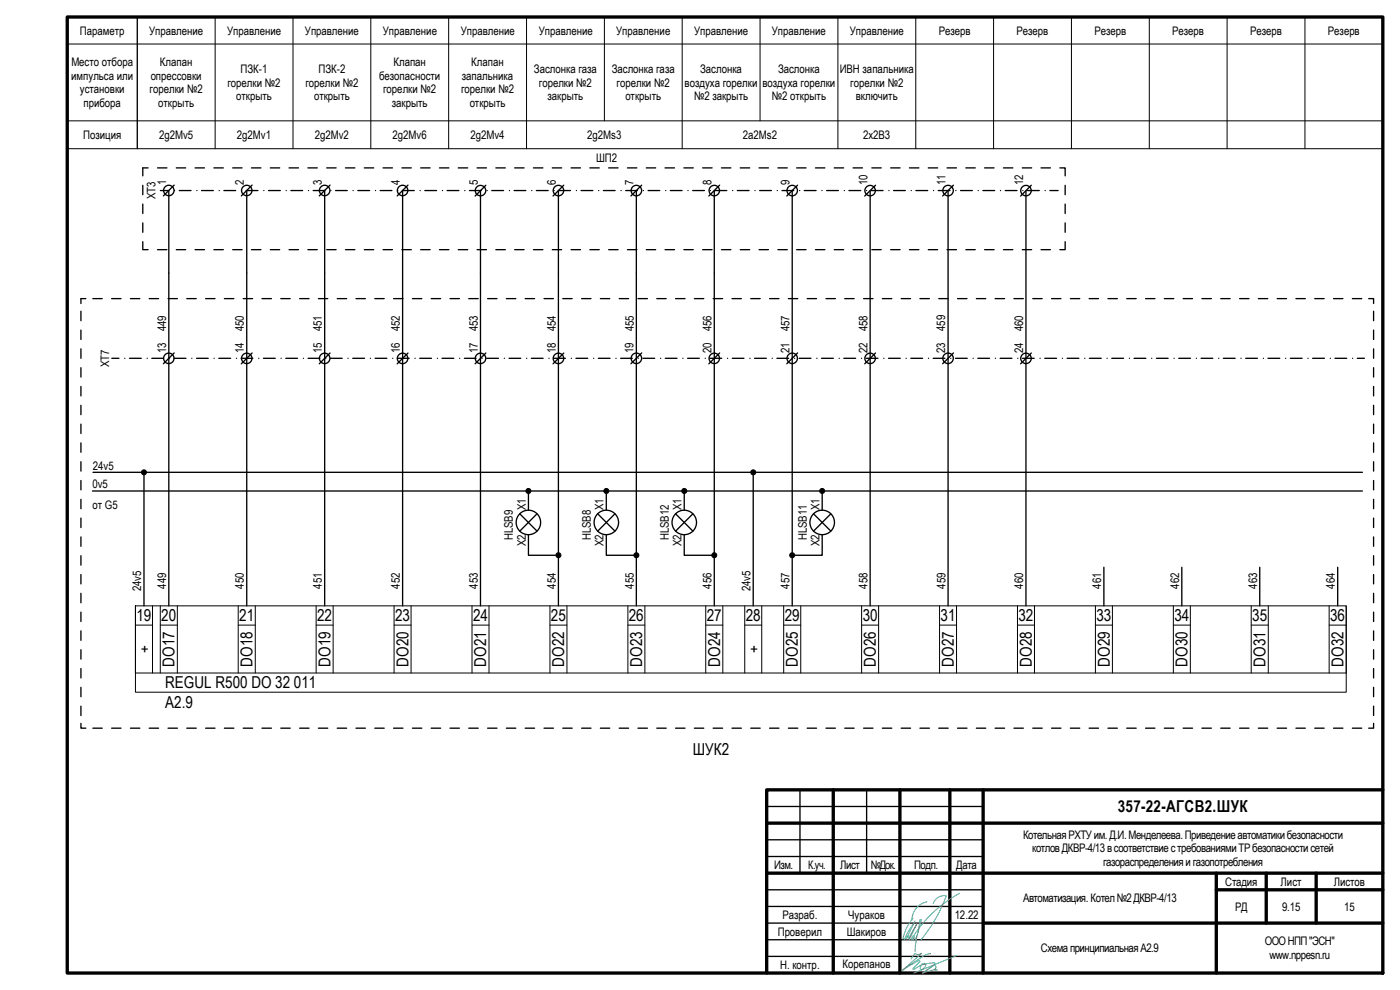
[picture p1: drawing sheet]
<svg xmlns="http://www.w3.org/2000/svg" width="420mm" height="297mm" viewBox="0 0 420 297" stroke-linecap="round" stroke-linejoin="round" font-family="sans-serif">
<g fill="none" stroke="#000" stroke-width=".4">
<path d="M42.9 55.6v2.8M44.4 50.4h-1.5v2.4M47.3 50.4h2.8M48.1 57.2l2.6-.1v124.7M52.3 55.5l-3.3 3.3M52.4 57.2h.1M52.9 50.4h2.8M53.8 57.2h3.5M58.6 50.4h2.8M59.1 57.2h.1M60.5 57.2h3.5M64.2 50.4h2.8"/>
<path d="M65.8 57.2h.1M67.2 57.2h3.5M69.8 50.4h2.9M72.5 57.2h.1M73.9 57.2h3.5M74.1 57.1v124.7M75.5 50.4h2.8M75.7 55.5l-3.3 3.3M79.2 57.2h.1M80.6 57.2h3.5M81.1 50.4h2.8M85.9 57.2h.1"/>
<path d="M86.8 50.4h2.8M87.3 57.2h3.5M92.4 50.4h2.8M92.6 57.2h.1M94 57.2h3.5M97.4 57.1v124.7M98.1 50.4h2.8M99 55.5l-3.2 3.3M99.3 57.2h.1M100.7 57.2h3.5M103.7 50.4h2.8M106 57.2h.1"/>
<path d="M107.4 57.2h3.5M109.3 50.4h2.9M112.7 57.2h.1M114.1 57.2h3.5M115 50.4h2.8M119.4 57.2h.1M120.6 50.4h2.8M122.4 55.5l-3.2 3.3M124.3 57.2l-3.5-.1v124.7M126.1 57.2h.1M126.2 50.4h2.9M127.5 57.2h3.5"/>
<path d="M131.9 50.4h2.8M132.8 57.2h.1M134.2 57.2h3.5M137.5 50.4h2.9M139.5 57.2h.1M140.9 57.2h3.5M143.2 50.4h2.8M144.2 57.2v124.6M145.8 55.6l-3.2 3.2M146.2 57.2h.1M147.6 57.2h3.5M148.8 50.4h2.8"/>
<path d="M152.9 57.2h.1M154.3 57.2h3.5M154.5 50.4h2.8M159.6 57.2h.1M160.1 50.4h2.8M161 57.2h3.5M165.7 50.4h2.9M166.3 57.2h.1M167.6 57.2v124.6M167.7 57.2h3.5M169.2 55.6l-3.2 3.2M171.4 50.4h2.8"/>
<path d="M173 57.2h.1M174.4 57.2h3.5M177 50.4h2.8M179.7 57.2h.1M181.1 57.2h3.5M182.7 50.4h2.8M186.4 57.2h.1M187.8 57.2h3.5M188.3 50.4h2.8M191 57.2v124.6M192.6 55.6l-3.3 3.2M193.1 57.2h.1"/>
<path d="M194 50.4h2.8M194.5 57.2h3.5M199.6 50.4h2.8M199.8 57.2h.1M201.2 57.2h3.5M205.2 50.4h2.9M206.5 57.2h.1M207.9 57.2h3.5M210.9 50.4h2.8M213.2 57.2h.1M214.4 57.2v124.6M214.6 57.2h3.5"/>
<path d="M216 55.6l-3.3 3.2M216.5 50.4h2.8M219.9 57.2h.1M221.3 57.2h3.5M222.2 50.4h2.8M226.6 57.2h.1M227.8 50.4h2.8M228 57.2h3.5M233.3 57.2h.1M233.5 50.4h2.8M234.7 57.2h3.5M237.8 57.2v124.6"/>
<path d="M239.1 50.4h2.8M239.4 55.6l-3.3 3.2M240 57.2h.1M241.4 57.2h3.5M244.7 50.4h2.9M246.7 57.2h.1M248.1 57.2h3.5M250.4 50.4h2.8M253.4 57.2h.1M254.8 57.2h3.5M256 50.4h2.8M260.1 57.2h.1"/>
<path d="M261.1 57.2v124.6M261.5 57.2h3.5M261.7 50.4h2.8M262.8 55.6l-3.3 3.2M266.8 57.2h.1M267.3 50.4h2.8M268.2 57.2h3.5M272.9 50.4h2.9M273.5 57.2h.1M274.9 57.2h3.5M278.6 50.4h2.8M280.2 57.2h.1"/>
<path d="M281.6 57.2h3.5M284.2 50.4h2.9M284.5 57.2v124.6M286.1 55.6l-3.2 3.2M286.9 57.2h.1M288.3 57.2h3.5M289.9 50.4h2.8M293.6 57.2h.1M295 57.2h3.5M295.5 50.4h2.8M300.3 57.2h.1M301.1 50.4h2.9"/>
<path d="M301.7 57.2h3.5M306.8 50.4h2.8M307 57.2h.1M307.9 57.2v124.6M308.4 57.2h3.5M309.5 55.6l-3.2 3.2M312.4 50.4h2.8M313.7 57.2h.1M315.1 57.2h2.5M318.1 50.4h1.6v2.4M319.7 55.6v2.8M42.9 72.5v2.4h1.5"/>
<path d="M42.9 61.2v2.9M42.9 66.9v2.8M47.3 74.9h2.8M52.9 74.9h2.8M58.6 74.9h2.8M64.2 74.9h2.8M69.8 74.9h2.9M75.5 74.9h2.8M81.1 74.9h2.8M86.8 74.9h2.8M92.4 74.9h2.8M98.1 74.9h2.8"/>
<path d="M103.7 74.9h2.8M109.3 74.9h2.9M115 74.9h2.8M120.6 74.9h2.8M126.2 74.9h2.9M131.9 74.9h2.8M137.5 74.9h2.9M143.2 74.9h2.8M148.8 74.9h2.8M154.5 74.9h2.8M160.1 74.9h2.8M165.7 74.9h2.9"/>
<path d="M171.4 74.9h2.8M177 74.9h2.8M182.7 74.9h2.8M188.3 74.9h2.8M194 74.9h2.8M199.6 74.9h2.8M205.2 74.9h2.9M210.9 74.9h2.8M216.5 74.9h2.8M222.2 74.9h2.8M227.8 74.9h2.8M233.5 74.9h2.8"/>
<path d="M239.1 74.9h2.8M244.7 74.9h2.9M250.4 74.9h2.8M256 74.9h2.8M261.7 74.9h2.8M267.3 74.9h2.8M272.9 74.9h2.9M278.6 74.9h2.8M284.2 74.9h2.9M289.9 74.9h2.8M295.5 74.9h2.8M301.1 74.9h2.9"/>
<path d="M306.8 74.9h2.8M312.4 74.9h2.8M319.7 72.5v2.4h-1.6M319.7 61.2v2.9M319.7 66.9v2.8M24.3 93.4v2.8M24.3 99v2.9M25.7 89.6h-1.4v1.5M27.9 89.6h2.8M33.5 89.6h2.8M39.1 89.6h2.9M44.8 89.6h2.8"/>
<path d="M50.4 89.6h2.8M56.1 89.6h2.8M61.7 89.6h2.8M67.3 89.6h2.9M73 89.6h2.8M78.6 89.6h2.9M84.3 89.6h2.8M89.9 89.6h2.8M95.6 89.6h2.8M101.2 89.6h2.8M106.8 89.6h2.9M112.5 89.6h2.8"/>
<path d="M118.1 89.6h2.8M123.8 89.6h2.8M129.4 89.6h2.8M135.1 89.6h2.8M140.7 89.6h2.8M146.3 89.6h2.9M152 89.6h2.8M157.6 89.6h2.8M163.3 89.6h2.8M168.9 89.6h2.8M174.6 89.6h2.8M180.2 89.6h2.8"/>
<path d="M185.8 89.6h2.8M191.5 89.6h2.8M197.1 89.6h2.8M202.7 89.6h2.9M208.4 89.6h2.8M214 89.6h2.9M219.7 89.6h2.8M225.3 89.6h2.8M231 89.6h2.8M236.6 89.6h2.8M242.2 89.6h2.9M247.9 89.6h2.8"/>
<path d="M253.5 89.6h2.8M259.2 89.6h2.8M264.8 89.6h2.8M270.5 89.6h2.8M276.1 89.6h2.8M281.7 89.6h2.9M287.4 89.6h2.8M293 89.6h2.8M298.7 89.6h2.8M304.3 89.6h2.8M310 89.6h2.8M315.6 89.6h2.8"/>
<path d="M321.2 89.6h2.9M326.9 89.6h2.8M332.5 89.6h2.8M338.1 89.6h2.9M343.8 89.6h2.8M349.4 89.6h2.9M355.1 89.6h2.8M360.7 89.6h2.8M366.4 89.6h2.8M372 89.6h2.8M377.6 89.6h2.9M383.3 89.6h2.8"/>
<path d="M388.9 89.6h2.8M394.6 89.6h2.8M400.2 89.6h2.8M405.9 89.6h2.8M410.8 89.6h1.4v1.5M412.2 93.4v2.8M412.2 99v2.9M24.3 104.7v2.8M24.3 110.3v2.8M24.3 116v2.8M33.6 107.5h2.1M37.5 107.5h.1"/>
<path d="M38.9 107.5h3.5M44.2 107.5h.1M45.6 107.5h3.5M50.9 107.5h.1M52.3 107.5h3.5M52.3 105.9l-3.3 3.2M57.6 107.5h.1M59 107.5h3.5M64.3 107.5h.1M65.7 107.5h3.5M71 107.5h.1M72.4 107.5h3.5"/>
<path d="M75.7 105.9l-3.3 3.3M77.6 107.5h.1M79.1 107.5h3.5M84.4 107.5h.1M85.8 107.5h3.5M91 107.5h.1M92.5 107.5h3.5M97.8 107.5h.1M99 105.9l-3.2 3.3M99.2 107.5h3.5M104.4 107.5h.1M105.9 107.5h3.5"/>
<path d="M111.2 107.5h.1M112.6 107.5h3.5M117.9 107.5h.1M119.3 107.5h3.5M122.4 105.9l-3.2 3.3M124.6 107.5h.1M126 107.5h3.5M131.3 107.5h.1M132.7 107.5h3.5M138 107.5h.1M139.4 107.5h3.5M144.7 107.5h.1"/>
<path d="M145.8 105.9l-3.2 3.3M146.1 107.5h3.5M151.4 107.5h.1M152.8 107.5h3.5M158.1 107.5h.1M159.5 107.5h3.5M164.7 107.5h.1M166.2 107.5h3.5M169.2 105.9l-3.2 3.3M171.5 107.5h.1M172.9 107.5h3.5M178.1 107.5h.1"/>
<path d="M179.6 107.5h3.5M184.9 107.5h.1M186.3 107.5h3.5M191.5 107.5h.1M192.6 105.9l-3.3 3.2M193 107.5h3.5M198.3 107.5h.1M199.7 107.5h3.5M204.9 107.5h.1M206.4 107.5h3.5M211.7 107.5h.1M213.1 107.5h3.5"/>
<path d="M216 105.9l-3.3 3.3M218.3 107.5h.1M219.8 107.5h3.5M225.1 107.5h.1M226.5 107.5h3.5M231.7 107.5h.1M233.2 107.5h3.5M238.5 107.5h.1M239.4 105.9l-3.3 3.2M239.8 107.5h3.6M245.1 107.5h.1M246.6 107.5h3.5"/>
<path d="M251.9 107.5h.1M253.2 107.5h3.6M258.5 107.5h.1M260 107.5h3.5M262.8 105.9l-3.3 3.3M265.2 107.5h.1M266.7 107.5h3.5M271.9 107.5h.1M273.4 107.5h3.5M278.6 107.5h.1M280.1 107.5h3.5M285.3 107.5h.1"/>
<path d="M286.1 105.9l-3.2 3.2M286.8 107.5h3.5M292 107.5h.1M293.5 107.5h3.5M298.7 107.5h.1M300.2 107.5h3.5M305.4 107.5h.1M306.9 107.5h3.5M309.5 105.9l-3.2 3.3M312.1 107.5h.1M313.6 107.5h3.5M318.8 107.5h.1"/>
<path d="M320.3 107.5h3.5M325.6 107.5h.1M327 107.5h3.5M332.2 107.5h.1M333.7 107.5h3.5M339 107.5h.1M340.3 107.5h3.6M345.6 107.5h.1M347.1 107.5h3.5M352.4 107.5h.1M353.7 107.5h3.6M359 107.5h.1"/>
<path d="M360.5 107.5h3.5M365.7 107.5h.1M367.1 107.5h3.6M372.4 107.5h.1M373.9 107.5h3.5M379.1 107.5h.1M380.5 107.5h3.6M385.8 107.5h.1M387.3 107.5h3.5M392.5 107.5h.1M393.9 107.5h3.6M399.2 107.5h.1"/>
<path d="M400.7 107.5h3.5M405.9 107.5h.1M407.3 107.5h2.2M412.2 104.7v2.8M412.2 110.3v2.8M412.2 116v2.8M24.3 121.6v2.8M24.3 127.3v2.8M24.3 132.9v2.8M24.3 138.5v2.9M412.2 121.6v2.8M412.2 127.3v2.8"/>
<path d="M412.2 132.9v2.8M412.2 138.5v2.9M24.3 144.2v2.8M24.3 149.8v2.8M24.3 155.4v2.9M27.8 147.3h381.1M27.9 141.7h381M43.2 142.5v39.3M156 154.2l5.2 5.2M158.6 148.1v5M161.2 154.2l-5.2 5.2M179.4 154.2l5.2 5.2"/>
<path d="M182 148.1v5M184.6 154.2l-5.2 5.2M202.7 154.2l5.3 5.2M205.3 148.1v5M208 154.2l-5.3 5.2M226 142.5v39.3M244.1 154.2l5.3 5.2M246.7 148.1v5M249.4 154.2l-5.3 5.2M412.2 144.2v2.8M412.2 149.8v2.8M412.2 155.4v2.9"/>
<path d="M24.3 161.1v2.8M24.3 166.7v2.9M24.3 172.4v2.8M24.3 178v2.8M158.6 160.4v6.2h8.2M182 160.4v6.2h8.2M205.3 160.4v6.2h8.3M246.7 160.4v6.2h-8.2M331.3 170.2v11.6M354.7 170.2v11.6M378.1 170.2v11.6M401.5 170.2v11.6"/>
<path d="M412.2 161.1v2.8M412.2 166.7v2.9M412.2 172.4v2.8M412.2 178v2.8M24.3 183.7v2.8M24.3 189.3v2.8M24.3 194.9v2.9M412.2 183.7v2.8M412.2 189.3v2.8M412.2 194.9v2.9M24.3 217v1.5h1.4M24.3 200.6v2.8"/>
<path d="M24.3 206.2v2.8M24.3 211.9v2.8M27.9 218.5h2.8M33.5 218.5h2.8M39.1 218.5h2.9M44.8 218.5h2.8M50.4 218.5h2.8M56.1 218.5h2.8M61.7 218.5h2.8M67.3 218.5h2.9M73 218.5h2.8M78.6 218.5h2.9"/>
<path d="M84.3 218.5h2.8M89.9 218.5h2.8M95.6 218.5h2.8M101.2 218.5h2.8M106.8 218.5h2.9M112.5 218.5h2.8M118.1 218.5h2.8M123.8 218.5h2.8M129.4 218.5h2.8M135.1 218.5h2.8M140.7 218.5h2.8M146.3 218.5h2.9"/>
<path d="M152 218.5h2.8M157.6 218.5h2.8M163.3 218.5h2.8M168.9 218.5h2.8M174.6 218.5h2.8M180.2 218.5h2.8M185.8 218.5h2.8M191.5 218.5h2.8M197.1 218.5h2.8M202.7 218.5h2.9M208.4 218.5h2.8M214 218.5h2.9"/>
<path d="M219.7 218.5h2.8M225.3 218.5h2.8M231 218.5h2.8M236.6 218.5h2.8M242.2 218.5h2.9M247.9 218.5h2.8M253.5 218.5h2.8M259.2 218.5h2.8M264.8 218.5h2.8M270.5 218.5h2.8M276.1 218.5h2.8M281.7 218.5h2.9"/>
<path d="M287.4 218.5h2.8M293 218.5h2.8M298.7 218.5h2.8M304.3 218.5h2.8M310 218.5h2.8M315.6 218.5h2.8M321.2 218.5h2.9M326.9 218.5h2.8M332.5 218.5h2.8M338.1 218.5h2.9M343.8 218.5h2.8M349.4 218.5h2.9"/>
<path d="M355.1 218.5h2.8M360.7 218.5h2.8M366.4 218.5h2.8M372 218.5h2.8M377.6 218.5h2.9M383.3 218.5h2.8M388.9 218.5h2.8M394.6 218.5h2.8M400.2 218.5h2.8M405.9 218.5h2.8M412.2 217v1.5h-1.4M412.2 200.6v2.8"/>
<path d="M412.2 206.2v2.8M412.2 211.9v2.8M240.1 237v25M250.1 237v55M260.1 237v25M270.1 237v55M285.1 237v55M295.1 237v55M415 237h-184.9v55M230.1 247h184.9M230.1 242h65M230.1 252h65"/>
<path d="M230.1 257h65M230.1 262h184.9M230.1 267h65M230.1 272h65M365 262v30M365 267h50M380 262v15M395 262v15M415 277h-184.9M230.1 287h65M230.1 282h65"/>
<circle cx="50.7" cy="57.1" r="1.57"/>
<circle cx="74" cy="57.1" r="1.57"/>
<circle cx="97.4" cy="57.1" r="1.57"/>
<circle cx="120.8" cy="57.1" r="1.57"/>
<circle cx="144.2" cy="57.2" r="1.57"/>
<circle cx="167.6" cy="57.2" r="1.58"/>
<circle cx="191" cy="57.2" r="1.58"/>
<circle cx="214.4" cy="57.2" r="1.57"/>
<circle cx="237.7" cy="57.2" r="1.57"/>
<circle cx="261.1" cy="57.2" r="1.57"/>
<circle cx="284.5" cy="57.2" r="1.57"/>
<circle cx="307.9" cy="57.2" r="1.57"/>
<circle cx="50.7" cy="107.5" r="1.57"/>
<circle cx="74.1" cy="107.5" r="1.57"/>
<circle cx="97.4" cy="107.5" r="1.57"/>
<circle cx="120.8" cy="107.5" r="1.57"/>
<circle cx="144.2" cy="107.5" r="1.57"/>
<circle cx="167.6" cy="107.5" r="1.58"/>
<circle cx="191" cy="107.5" r="1.58"/>
<circle cx="214.4" cy="107.5" r="1.57"/>
<circle cx="237.7" cy="107.5" r="1.57"/>
<circle cx="261.1" cy="107.5" r="1.57"/>
<circle cx="284.5" cy="107.5" r="1.57"/>
<circle cx="307.9" cy="107.5" r="1.57"/>
<circle cx="158.6" cy="156.8" r="3.7"/>
<circle cx="182" cy="156.8" r="3.7"/>
<circle cx="205.4" cy="156.8" r="3.7"/>
<circle cx="246.8" cy="156.8" r="3.7"/>
</g>
<g fill="none" stroke="#000" stroke-width=".3">
<path d="M20.2 13.2h394.8M41.2 5.1v39.5M64.6 5.1v39.5M87.9 5.1v39.5M111.3 5.1v39.5M134.7 5.1v39.5M158 5.1v39.5M181.4 5.1v31.2M204.7 5.1v39.5M228.1 5.1v31.2M251.5 5.1v39.5M274.8 5.1v39.5"/>
<path d="M298.2 5.1v39.5M321.6 5.1v39.5M344.9 5.1v39.5M368.3 5.1v39.5M391.6 5.1v39.5M415 5.1v39.5h-394.8M20.2 36.3h394.8M40.6 181.8v20.1h363.4v-20.1M40.6 187.6h5.2M40.6 181.8h363.4v25.9h-363.4zM45.8 181.8v20.1M48.1 187.6h5.1"/>
<path d="M48.1 181.8v20.1M53.2 181.8v20.1M71.5 187.6h5.1M71.5 181.8v20.1M76.6 181.8v20.1M94.9 187.6h5.1M94.9 181.8v20.1M100 181.8v20.1M118.3 187.6h5.1M118.3 181.8v20.1M123.4 181.8v20.1M141.7 187.6h5.1"/>
<path d="M141.7 181.8v20.1M146.8 181.8v20.1M165 187.6h5.1M165 181.8v20.1M170.1 181.8v20.1M188.4 187.6h5.1M188.4 181.8v20.1M193.5 181.8v20.1M211.8 187.6h5.1M211.8 181.8v20.1M216.9 181.8v20.1M223.5 187.6h5.1"/>
<path d="M223.5 181.8v20.1M228.6 181.8v20.1M235.2 187.6h5.1M235.2 181.8v20.1M240.3 181.8v20.1M258.6 187.6h5.1M258.6 181.8v20.1M263.7 181.8v20.1M282 187.6h5.1M282 181.8v20.1M287.1 181.8v20.1M305.4 187.6h5.1"/>
<path d="M305.4 181.8v20.1M310.5 181.8v20.1M328.7 187.6h5.2M328.7 181.8v20.1M333.9 181.8v20.1M352.1 187.6h5.1M352.1 181.8v20.1M357.2 181.8v20.1M375.5 181.8v20.1M375.5 187.6h5.1M380.6 181.8v20.1M398.9 181.8v20.1"/>
<path d="M398.9 187.6h5.1"/>
<circle cx="43.2" cy="141.7" r=".75"/>
<circle cx="158.6" cy="147.3" r=".75"/>
<circle cx="182" cy="147.3" r=".75"/>
<circle cx="205.4" cy="147.3" r=".75"/>
<circle cx="226.1" cy="141.7" r=".75"/>
<circle cx="246.7" cy="147.3" r=".75"/>
<circle cx="167.6" cy="166.6" r=".75"/>
<circle cx="191" cy="166.6" r=".75"/>
<circle cx="214.4" cy="166.6" r=".75"/>
<circle cx="237.7" cy="166.6" r=".75"/>
</g>
<g fill="none" stroke="#3dad99" stroke-width=".3">
<path d="M274 275.5a13 13 0 0 0-3 6.4M274.2 277.2a15 15 0 0 0-2.7 4.8M274.6 276.3l-2.7 5.6M275.6 279.6l-.7 2.9-.3 3M276.1 275.9l-.5 3.7M276.5 275.8l-.9 3.8M278.2 270.6a5.6 5.6 0 0 0-4.5 5.5M280.1 271.1a3.5 3.5 0 0 1 3.9-2.3 42.7 42.7 0 0 1-7.7 13.2M288 268a38.6 38.6 0 0 0-13.8 12.8M271.9 290.3l4-2.1 .1 .4-2 2.2h.3l2.1-1.3-.2 1 .1 .3 .3 .1 .8-.5a.66 .66 0 0 0 .4-1 .66 .66 0 0 0-1.1 0l3.4-.5h.5v.3l-3.7 2.8M272.2 281l.5 .1 .2 .6M272.9 281.9l2.3-4.7-2.8 4.8"/>
<path d="M273.6 281.6l-.2 .4M274 280.8a.64 .64 0 0 1 .2 .7 .64 .64 0 0 1-.6 .4zM274.1 281.6l-.7 .4M274.3 281l-.1 1.1M275.3 280.4l-.7 1.7M277 292l3.2-2.3a.46 .46 0 0 1 .5 0 .46 .46 0 0 1 .2 .6l-.3 .6 .3 .4a.26 .26 0 0 0 .3-.3 .26 .26 0 0 0-.4-.2l-4 1.2M279.3 286.2l-1.9 .5-6.5 4.4 5.7-5.1a1.59 1.59 0 0 1-2 .1l-1.2 1.6M287 286.8l-12.8 5.2"/>
</g>
<g fill="none" stroke="#000" stroke-width="1">
<path d="M20.2 5.1h394.8v286.9h-394.8zM250.1 237v55M270.1 237v55M285.1 237v55M295.1 237v55M415 237h-184.9v55M230.1 247h184.9M230.1 262h184.9M295.1 277h119.9M365 262v30M365 267h50M380 262v15"/>
<path d="M395 262v15"/>
</g>
<g fill="#000">
<circle cx="43.2" cy="141.7" r=".75"/>
<circle cx="158.6" cy="147.3" r=".75"/>
<circle cx="182" cy="147.3" r=".75"/>
<circle cx="205.4" cy="147.3" r=".75"/>
<circle cx="226.1" cy="141.7" r=".75"/>
<circle cx="246.7" cy="147.3" r=".75"/>
<circle cx="167.6" cy="166.6" r=".75"/>
<circle cx="191" cy="166.6" r=".75"/>
<circle cx="214.4" cy="166.6" r=".74"/>
<circle cx="237.7" cy="166.6" r=".75"/>
</g>
<g font-size="4.9">
<text x="41" y="186.4">19</text>
<text x="48.4" y="186.4">20</text>
<text x="71.8" y="186.4">21</text>
<text x="95.2" y="186.4">22</text>
<text x="118.6" y="186.4">23</text>
<text x="142" y="186.4">24</text>
<text x="165.3" y="186.4">25</text>
<text x="188.7" y="186.4">26</text>
<text x="212.1" y="186.4">27</text>
<text x="223.8" y="186.4">28</text>
<text x="235.5" y="186.4">29</text>
<text x="258.9" y="186.4">30</text>
<text x="282.3" y="186.4">31</text>
<text x="305.7" y="186.4">32</text>
<text x="329" y="186.4">33</text>
<text x="352.4" y="186.4">34</text>
<text x="375.8" y="186.4">35</text>
<text x="399.2" y="186.4">36</text>
<text x="44.9" y="195.9" transform="rotate(-90 44.9 195.9)">+</text>
<text x="227.8" y="195.9" transform="rotate(-90 227.8 195.9)">+</text>
<text x="52.4" y="200" transform="rotate(-90 52.4 200)">DO17</text>
<text x="75.8" y="200" transform="rotate(-90 75.8 200)">DO18</text>
<text x="99.2" y="200" transform="rotate(-90 99.2 200)">DO19</text>
<text x="122.6" y="200" transform="rotate(-90 122.6 200)">DO20</text>
<text x="146" y="200" transform="rotate(-90 146 200)">DO21</text>
<text x="169.3" y="200" transform="rotate(-90 169.3 200)">DO22</text>
<text x="192.7" y="200" transform="rotate(-90 192.7 200)">DO23</text>
<text x="216.1" y="200" transform="rotate(-90 216.1 200)">DO24</text>
<text x="239.5" y="200" transform="rotate(-90 239.5 200)">DO25</text>
<text x="262.9" y="200" transform="rotate(-90 262.9 200)">DO26</text>
<text x="286.3" y="200" transform="rotate(-90 286.3 200)">DO27</text>
<text x="309.7" y="200" transform="rotate(-90 309.7 200)">DO28</text>
<text x="333" y="200" transform="rotate(-90 333 200)">DO29</text>
<text x="356.4" y="200" transform="rotate(-90 356.4 200)">DO30</text>
<text x="379.8" y="200" transform="rotate(-90 379.8 200)">DO31</text>
<text x="403.2" y="200" transform="rotate(-90 403.2 200)">DO32</text>
<text x="49.6" y="206.5">REGUL R500 DO 32 011</text>
<text x="49.6" y="212.3">A2.9</text>
<text x="208" y="226.4">ШУК2</text>
<text x="335.5" y="243.7">357-22-АГСВ2.ШУК</text>
</g>
<g font-size="3.5">
<text x="24" y="10.4">Параметр</text>
<text x="44.8" y="10.4">Управление</text>
<text x="68.1" y="10.4">Управление</text>
<text x="91.5" y="10.4">Управление</text>
<text x="114.9" y="10.4">Управление</text>
<text x="138.3" y="10.4">Управление</text>
<text x="161.7" y="10.4">Управление</text>
<text x="184.9" y="10.4">Управление</text>
<text x="208.3" y="10.4">Управление</text>
<text x="231.7" y="10.4">Управление</text>
<text x="255" y="10.4">Управление</text>
<text x="281.7" y="10.4">Резерв</text>
<text x="305.1" y="10.4">Резерв</text>
<text x="328.4" y="10.4">Резерв</text>
<text x="351.8" y="10.4">Резерв</text>
<text x="375.2" y="10.4">Резерв</text>
<text x="398.5" y="10.4">Резерв</text>
<text x="21.4" y="23.9">импульса или</text>
<text x="21.4" y="19.8">Место отбора</text>
<text x="45.2" y="23.9">опрессовки</text>
<text x="48" y="19.8">Клапан</text>
<text x="72.2" y="21.9">ПЗК-1</text>
<text x="95.6" y="21.9">ПЗК-2</text>
<text x="113.8" y="23.9">безопасности</text>
<text x="118.1" y="19.8">Клапан</text>
<text x="138.6" y="23.9">запальника</text>
<text x="141.4" y="19.8">Клапан</text>
<text x="160.2" y="21.9">Заслонка газа</text>
<text x="183.6" y="21.9">Заслонка газа</text>
<text x="210.1" y="21.9">Заслонка</text>
<text x="233.5" y="21.9">Заслонка</text>
<text x="252" y="21.9">ИВН запальника</text>
<text x="24" y="28">установки</text>
<text x="44.9" y="28">горелки №2</text>
<text x="68.3" y="26">горелки №2</text>
<text x="91.6" y="26">горелки №2</text>
<text x="115" y="28">горелки №2</text>
<text x="138.4" y="28">горелки №2</text>
<text x="161.7" y="26">горелки №2</text>
<text x="185.1" y="26">горелки №2</text>
<text x="205.5" y="26">воздуха горелки</text>
<text x="228.8" y="26">воздуха горелки</text>
<text x="255.2" y="26">горелки №2</text>
<text x="25.1" y="32.2">прибора</text>
<text x="47.5" y="32.2">открыть</text>
<text x="70.9" y="30.1">открыть</text>
<text x="94.2" y="30.1">открыть</text>
<text x="117.6" y="32.2">закрыть</text>
<text x="141" y="32.2">открыть</text>
<text x="164.3" y="30.1">закрыть</text>
<text x="187.7" y="30.1">открыть</text>
<text x="208.3" y="30.1">№2 закрыть</text>
<text x="231.6" y="30.1">№2 открыть</text>
<text x="256.8" y="30.1">включить</text>
<text x="24.9" y="41.7">Позиция</text>
<text x="47.7" y="41.7">2g2Mv5</text>
<text x="71.1" y="41.7">2g2Mv1</text>
<text x="94.5" y="41.7">2g2Mv2</text>
<text x="117.8" y="41.7">2g2Mv6</text>
<text x="141.2" y="41.7">2g2Mv4</text>
<text x="176.2" y="41.7">2g2Ms3</text>
<text x="223" y="41.7">2a2Ms2</text>
<text x="259" y="41.7">2x2B3</text>
<text x="178.9" y="48.6">ШП2</text>
<text x="46.7" y="59.8" transform="rotate(-90 46.7 59.8)">XT3</text>
<text x="49.8" y="55.6" transform="rotate(-90 49.8 55.6)">1</text>
<text x="73.2" y="55.6" transform="rotate(-90 73.2 55.6)">2</text>
<text x="96.6" y="55.6" transform="rotate(-90 96.6 55.6)">3</text>
<text x="120" y="55.6" transform="rotate(-90 120 55.6)">4</text>
<text x="143.4" y="55.6" transform="rotate(-90 143.4 55.6)">5</text>
<text x="166.8" y="55.6" transform="rotate(-90 166.8 55.6)">6</text>
<text x="190.2" y="55.6" transform="rotate(-90 190.2 55.6)">7</text>
<text x="213.5" y="55.6" transform="rotate(-90 213.5 55.6)">8</text>
<text x="236.9" y="55.6" transform="rotate(-90 236.9 55.6)">9</text>
<text x="260.3" y="55.6" transform="rotate(-90 260.3 55.6)">10</text>
<text x="283.7" y="55.6" transform="rotate(-90 283.7 55.6)">11</text>
<text x="307.1" y="55.6" transform="rotate(-90 307.1 55.6)">12</text>
<text x="49.8" y="99.4" transform="rotate(-90 49.8 99.4)">449</text>
<text x="73.2" y="99.4" transform="rotate(-90 73.2 99.4)">450</text>
<text x="96.6" y="99.4" transform="rotate(-90 96.6 99.4)">451</text>
<text x="120" y="99.4" transform="rotate(-90 120 99.4)">452</text>
<text x="143.4" y="99.4" transform="rotate(-90 143.4 99.4)">453</text>
<text x="166.8" y="99.4" transform="rotate(-90 166.8 99.4)">454</text>
<text x="190.2" y="99.4" transform="rotate(-90 190.2 99.4)">455</text>
<text x="213.5" y="99.4" transform="rotate(-90 213.5 99.4)">456</text>
<text x="236.9" y="99.4" transform="rotate(-90 236.9 99.4)">457</text>
<text x="260.3" y="99.4" transform="rotate(-90 260.3 99.4)">458</text>
<text x="283.7" y="99.4" transform="rotate(-90 283.7 99.4)">459</text>
<text x="307.1" y="99.4" transform="rotate(-90 307.1 99.4)">460</text>
<text x="49.8" y="105.9" transform="rotate(-90 49.8 105.9)">13</text>
<text x="73.2" y="105.9" transform="rotate(-90 73.2 105.9)">14</text>
<text x="96.6" y="105.9" transform="rotate(-90 96.6 105.9)">15</text>
<text x="120" y="106" transform="rotate(-90 120 106)">16</text>
<text x="143.4" y="105.9" transform="rotate(-90 143.4 105.9)">17</text>
<text x="166.8" y="106" transform="rotate(-90 166.8 106)">18</text>
<text x="190.2" y="105.9" transform="rotate(-90 190.2 105.9)">19</text>
<text x="213.5" y="105.9" transform="rotate(-90 213.5 105.9)">20</text>
<text x="236.9" y="105.9" transform="rotate(-90 236.9 105.9)">21</text>
<text x="260.3" y="105.9" transform="rotate(-90 260.3 105.9)">22</text>
<text x="283.7" y="105.9" transform="rotate(-90 283.7 105.9)">23</text>
<text x="307.1" y="105.9" transform="rotate(-90 307.1 105.9)">24</text>
<text x="32.8" y="110.2" transform="rotate(-90 32.8 110.2)">XT7</text>
<text x="27.9" y="140.9">24v5</text>
<text x="27.7" y="146.5">0v5</text>
<text x="27.7" y="152.7">от G5</text>
<text x="157.8" y="153.1" transform="rotate(-90 157.8 153.1)">X1</text>
<text x="181.2" y="153.1" transform="rotate(-90 181.2 153.1)">X1</text>
<text x="204.5" y="153.1" transform="rotate(-90 204.5 153.1)">X1</text>
<text x="245.9" y="153.1" transform="rotate(-90 245.9 153.1)">X1</text>
<text x="153.9" y="162.1" transform="rotate(-90 153.9 162.1)">HLSB9</text>
<text x="157.8" y="164" transform="rotate(-90 157.8 164)">X2</text>
<text x="177.3" y="162.1" transform="rotate(-90 177.3 162.1)">HLSB8</text>
<text x="181.2" y="164" transform="rotate(-90 181.2 164)">X2</text>
<text x="200.7" y="162.1" transform="rotate(-90 200.7 162.1)">HLSB12</text>
<text x="204.5" y="164" transform="rotate(-90 204.5 164)">X2</text>
<text x="242.1" y="162.1" transform="rotate(-90 242.1 162.1)">HLSB11</text>
<text x="245.9" y="164" transform="rotate(-90 245.9 164)">X2</text>
<text x="42.4" y="177.4" transform="rotate(-90 42.4 177.4)">24v5</text>
<text x="49.8" y="176.7" transform="rotate(-90 49.8 176.7)">449</text>
<text x="73.2" y="176.7" transform="rotate(-90 73.2 176.7)">450</text>
<text x="96.6" y="176.7" transform="rotate(-90 96.6 176.7)">451</text>
<text x="120" y="176.7" transform="rotate(-90 120 176.7)">452</text>
<text x="143.4" y="176.7" transform="rotate(-90 143.4 176.7)">453</text>
<text x="166.8" y="176.7" transform="rotate(-90 166.8 176.7)">454</text>
<text x="190.2" y="176.7" transform="rotate(-90 190.2 176.7)">455</text>
<text x="213.5" y="176.7" transform="rotate(-90 213.5 176.7)">456</text>
<text x="225.2" y="177.4" transform="rotate(-90 225.2 177.4)">24v5</text>
<text x="236.9" y="176.7" transform="rotate(-90 236.9 176.7)">457</text>
<text x="260.3" y="176.7" transform="rotate(-90 260.3 176.7)">458</text>
<text x="283.7" y="176.7" transform="rotate(-90 283.7 176.7)">459</text>
<text x="307.1" y="176.7" transform="rotate(-90 307.1 176.7)">460</text>
<text x="330.5" y="176.7" transform="rotate(-90 330.5 176.7)">461</text>
<text x="353.9" y="176.7" transform="rotate(-90 353.9 176.7)">462</text>
<text x="377.2" y="176.7" transform="rotate(-90 377.2 176.7)">463</text>
<text x="400.6" y="176.7" transform="rotate(-90 400.6 176.7)">464</text>
<text x="307.1" y="251.6">КотельнаяРХТУим.Д.И.Менделеева.Приведениеавтоматикибезопасности</text>
<text x="309.8" y="255.7">котловДКВР-4/13всоответствиестребованиямиТРбезопасностисетей</text>
<text x="232.4" y="260.7">Изм.</text>
<text x="242.6" y="260.7">К.уч.</text>
<text x="252.2" y="260.7">Лист</text>
<text x="261.4" y="260.7">№Док.</text>
<text x="274.4" y="260.7">Подп.</text>
<text x="287" y="260.7">Дата</text>
<text x="331.1" y="259.8">газораспределенияигазопотребления</text>
<text x="367.7" y="265.7">Стадия</text>
<text x="384.3" y="265.7">Лист</text>
<text x="400.3" y="265.7">Листов</text>
<text x="234.8" y="275.8">Разраб.</text>
<text x="254.6" y="275.7">Чураков</text>
<text x="286.5" y="275.8">12.22</text>
<text x="307" y="270.7">Автоматизация. Котел№2ДКВР-4/13</text>
<text x="370.7" y="273.2">РД</text>
<text x="384.8" y="273.2">9.15</text>
<text x="403.4" y="273.2">15</text>
<text x="233.4" y="280.7">Проверил</text>
<text x="254.1" y="280.7">Шакиров</text>
<text x="312.4" y="285.7">СхемапринципиальнаяА2.9</text>
<text x="379.5" y="283.6">ОООНПП&quot;ЭСН&quot;</text>
<text x="380.9" y="287.8">www.nppesn.ru</text>
<text x="234.1" y="290.6">Н. контр.</text>
<text x="252.9" y="290.6">Корепанов</text>
</g>
</svg>
